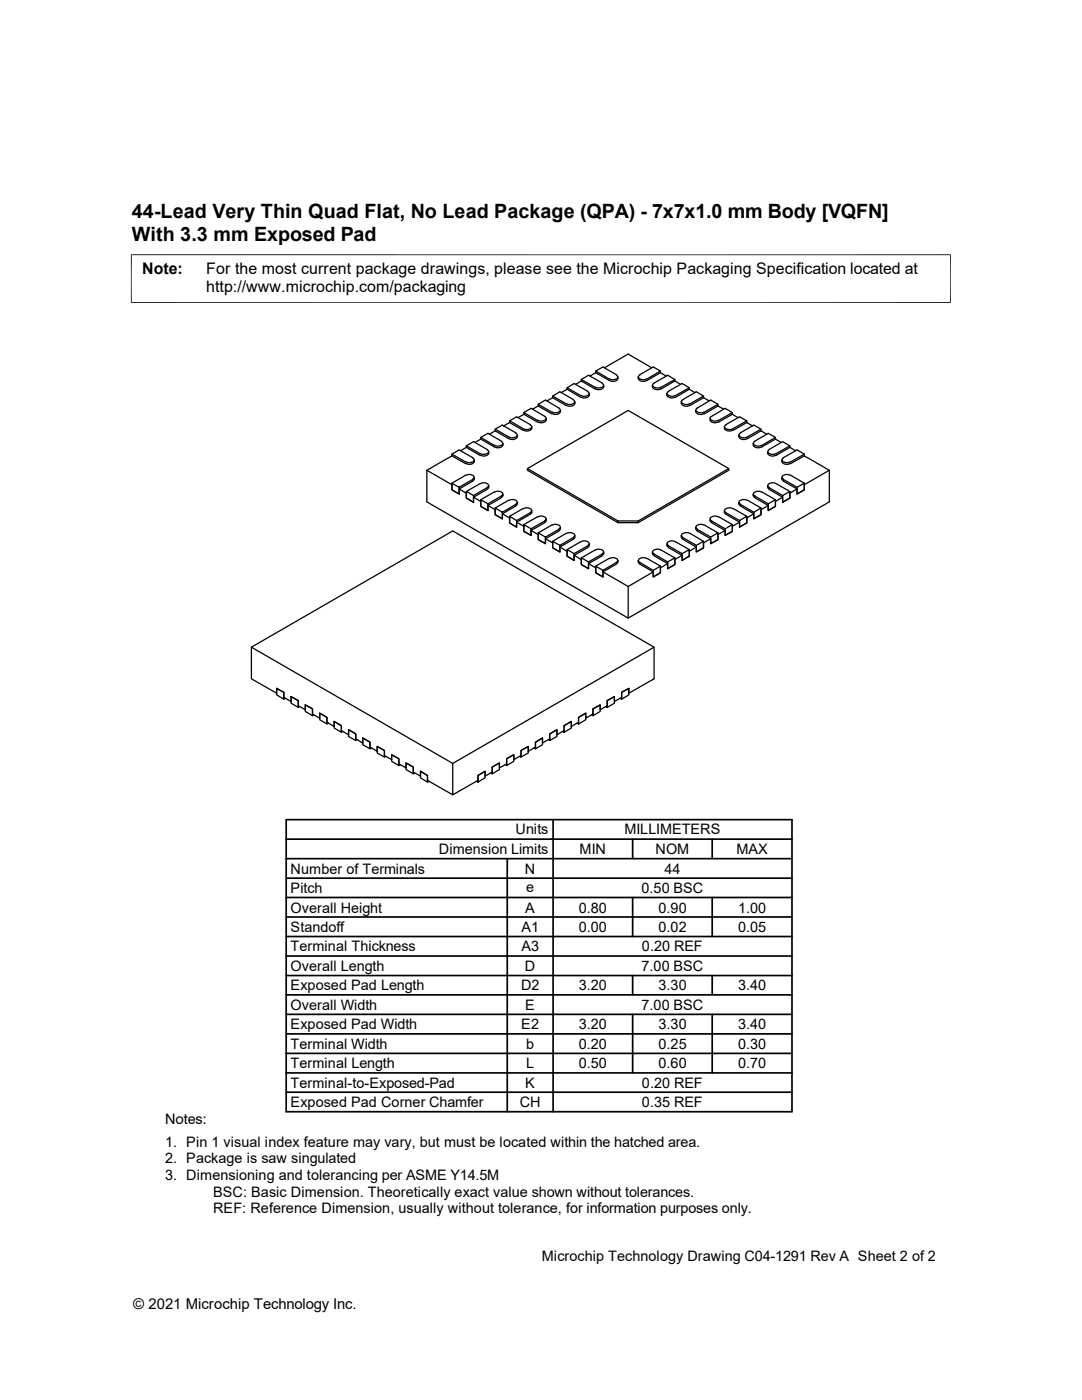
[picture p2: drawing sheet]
<svg xmlns="http://www.w3.org/2000/svg" width="216mm" height="279mm" viewBox="0 0 216 279" stroke-linecap="round" stroke-linejoin="round" font-family="sans-serif">
<g fill="none" stroke="#000" stroke-width=".25">
<path d="M110.3 79.4v-.4l1.4-.8 2.7 1.6M110.3 79l2.7 1.6M110.3 79.4l2.7 1.5M110.3 79.4l-1.2 .6M113.2 77.7v-.3l1.4-.9 2.7 1.6M113.2 77.4l2.7 1.6M113.2 77.7l2.7 1.6M113.2 77.7l-1.2 .7M114.4 79.8l.3 .4a1.16 1.16 0 0 1-1.7 .4M116 76v-.3l1.4-.8 2.8 1.6M116 75.7l2.7 1.6M116 76l2.7 1.6"/>
<path d="M116 76l-1.1 .7M117.3 78.1l.3 .4a1.16 1.16 0 0 1-1.7 .4M117.6 78.5a1.01 1.01 0 0 1-.6 .9 1.01 1.01 0 0 1-1.1-.2M118.9 74.4v-.4l1.4-.8 2.7 1.6M118.9 74l2.7 1.6M118.9 74.4l2.7 1.5M118.9 74.4l-1.2 .7M120.1 76.5l.3 .4a1.16 1.16 0 0 1-1.6 .4M120.4 77.2a1.15 1.15 0 0 1-1.6 .4M120.5 76.9v.3M120.6 73.4l4.7-2.7 4.7 2.7M123 74.8l.3 .4a1.16 1.16 0 0 1-1.7 .4"/>
<path d="M123.3 75.6a1.15 1.15 0 0 1-1.7 .3M123.3 75.2v.4M127.3 75.2v.4M130.2 76.9a1.01 1.01 0 0 0 .6 .9 1.01 1.01 0 0 0 1.1-.2M131.8 74l-2.8 1.6a1.02 1.02 0 0 1-1.6-.5l.2-.3 2.7-1.6 1.5 .8v.4M131.8 74.4l-2.8 1.5a1.15 1.15 0 0 1-1.6-.3M131.8 74.4l1.1 .7M133.1 78.5v.4M133.1 78.9a1.15 1.15 0 0 0 1.6 .3M133.4 78.1l-.3 .3a1.02 1.02 0 0 0 1.6 .5M134.7 76v-.3l-1.5-.8-2.7 1.6a.54 .54 0 0 0-.2 .6 .54 .54 0 0 0 .6 .3l1-.1M134.7 75.7l-2.8 1.6"/>
<path d="M134.7 76l-2.8 1.6M134.7 76l1.1 .7M136.3 79.8l-.3 .3a1.02 1.02 0 0 0 1.6 .5M137.5 77.7v-.3l-1.4-.9-2.8 1.6M137.5 77.4l-2.7 1.6M137.5 77.7l-2.7 1.6M137.5 77.7l1.2 .7M140.4 79.4v-.4l-1.5-.8-2.7 1.6M140.4 79l-2.7 1.6M140.4 79.4l-2.7 1.5M140.4 79.4l1.1 .6M85.2 93.9l5 2.8v1l1.4 .9v-1l2.8-1.6"/>
<path d="M90.2 91v-.4l1.4-.8 2.8 1.6M90.2 91l-5 2.9v6.3l40.1 23.2v-6.3l-5-3M90.2 90.6l2.7 1.6M90.2 91l2.7 1.5M91.6 97.6l1.4 .8v1l1.5 .8v-1l2.7-1.5M92.9 94.8l-2.7 1.6M93 94.9a1.15 1.15 0 0 1 1.6 .4l-.3 .3M93 89.3v-.3l1.5-.9 2.7 1.6M93 89l2.8 1.6M93 89.3l2.8 1.6M93 89.3l-1.1 .7M94.3 91.4l.3 .4a1.16 1.16 0 0 1-1.6 .4"/>
<path d="M94.4 95.7l-2.8 1.5v1.4l-1.4-.9v-1.3l1.4 .8M94.5 99.2l1.4 .9v.9l1.5 .9v-1l2.7-1.6M94.6 92.1a1.15 1.15 0 0 1-1.6 .4M94.6 95.6l-.3 .4M94.7 91.8v.3M94.7 95.3v.3M95.8 96.5l-2.8 1.6M95.8 96.5a1.15 1.15 0 0 1 1.7 .4l-.3 .4M95.9 87.6v-.3l1.5-.8 2.7 1.6M95.9 87.3l2.7 1.6M95.9 87.6l2.7 1.6M95.9 87.6l-1.1 .7"/>
<path d="M97.2 89.7l.3 .4a1.16 1.16 0 0 1-1.7 .4M97.2 97.3l-2.7 1.6v1.3l-1.5-.8v-1.3l1.5 .8M97.5 97.2l-.3 .4M97.5 90.5a1.15 1.15 0 0 1-1.7 .3M97.5 90.1v.4M97.5 96.9v.3M98.6 98.2l-2.7 1.5M98.7 98.2a1.15 1.15 0 0 1 1.6 .4l-.3 .4M98.8 86v-.4l1.4-.8 2.8 1.6M98.8 85.6l2.7 1.6M98.8 86l2.7 1.5M98.8 86l-1.1 .7"/>
<path d="M100 88.1l.3 .4a1.16 1.16 0 0 1-1.6 .4M100.1 99l-2.7 1.5v1.4l-1.5-.9v-1.3l1.5 .8M100.3 88.8a1.15 1.15 0 0 1-1.6 .4M100.3 98.9l-.3 .4M100.4 88.5v.3M100.4 98.6v.3M101.5 99.8l-2.7 1.6M101.6 99.9a1.15 1.15 0 0 1 1.6 .3l-.3 .4M101.7 84.3v-.3l1.4-.8 2.7 1.6M101.7 84l2.7 1.6M101.7 84.3l2.7 1.6M101.7 84.3l-1.2 .7"/>
<path d="M102.9 86.4l.3 .4a1.16 1.16 0 0 1-1.6 .4M103.2 87.2a1.15 1.15 0 0 1-1.6 .3M103.3 86.8v.4M104.5 82.7v-.4l1.5-.8 2.7 1.6M104.5 82.3l2.8 1.6M104.5 82.7l2.8 1.5M104.5 82.7l-1.1 .7M105.2 93.5l18.1 10.5M105.8 84.8l.3 .4a1.16 1.16 0 0 1-1.7 .4M106.1 85.5a1.15 1.15 0 0 1-1.7 .4M106.1 85.2v.3M107.4 81v-.3l1.4-.9 2.7 1.6"/>
<path d="M107.4 80.7l2.7 1.6M107.4 81l2.7 1.6M107.4 81l-1.1 .7M108.7 83.1l.3 .4a1.16 1.16 0 0 1-1.7 .4M109 83.8a1.15 1.15 0 0 1-1.7 .4M109 83.5v.3M111.5 81.4l.3 .4a1.16 1.16 0 0 1-1.6 .4M111.8 82.2a1.15 1.15 0 0 1-1.6 .4M111.8 81.8v.4M114.7 80.5a1.15 1.15 0 0 1-1.7 .4M114.7 80.2v.3M135.9 80.2v.3"/>
<path d="M136 80.5a1.15 1.15 0 0 0 1.6 .4M138.8 81.8a1.01 1.01 0 0 0 .6 .9 1.01 1.01 0 0 0 1.1-.1M141.7 83.5a.92 .92 0 0 0 .5 .8 .92 .92 0 0 0 .9 0l.2-.1M143.3 81v-.3l-1.5-.9-2.7 1.6-.2 .3a1.02 1.02 0 0 0 1.6 .5M143.3 80.7l-2.8 1.6M143.3 81l-2.8 1.6M143.3 81l1.1 .7M144.5 85.2v.3M144.6 85.5a1.15 1.15 0 0 0 1.6 .4M144.9 84.8l-.3 .2a1.02 1.02 0 0 0 1.6 .6M145.4 93.5l-20.1-11.6-20.1 11.6v.4l18.1 10.4h4l18.1-10.4v-.4l-18.1 10.5v.3M146.1 82.7v-.4l-1.4-.8-3 1.9a1.02 1.02 0 0 0 1.6 .5"/>
<path d="M146.1 82.3l-2.7 1.6M146.1 82.7l-2.7 1.5M146.1 82.7l1.2 .7M147.4 86.8v.4M147.4 87.2a1.15 1.15 0 0 0 1.7 .3M147.7 86.4l-.2 .3a1.02 1.02 0 0 0 1.6 .5M149 84.3v-.3l-1.4-.8-2.8 1.6M149 84l-2.7 1.6M149 84.3l-2.7 1.6M149 84.3l1.2 .7M149.1 99.9a1.16 1.16 0 0 0-1.7 .3l.3 .4M149.1 99.8l2.7 1.6v1.3l-1.4 .8v-1.3l1.4-.8"/>
<path d="M150.3 98.6v.4l.3 .3M150.6 88.1l-.2 .2a1.02 1.02 0 0 0 1.6 .6M151.8 86v-.4l-1.4-.8-2.7 1.6M151.8 85.6l-2.7 1.6M151.8 86l-2.7 1.5M151.8 86l1.2 .7M152 98.2a1.16 1.16 0 0 0-1.7 .4l.3 .4 2.7 1.5M152 98.2l2.7 1.5v1.3l-1.4 .9v-1.4l1.4-.8M153.2 90.1v.4M153.2 96.9v.3M153.2 90.5a1.15 1.15 0 0 0 1.7 .3M153.2 97.2l.3 .4"/>
<path d="M153.5 97.3l2.7 1.6M153.5 97.3l-.3-.4a1.16 1.16 0 0 1 1.7-.4l2.7 1.6v1.3l-1.4 .8v-1.3l1.4-.8M153.5 89.7l-.3 .3a1.02 1.02 0 0 0 1.7 .5M154.7 87.6v-.3l-1.4-.8-2.7 1.6M154.7 87.6l-2.7 1.6a1.06 1.06 0 0 1-1.7-.7M154.7 87.3l-2.7 1.6M154.7 87.6l1.2 .7M156 91.8v.3M156 95.3v.3M156 95.6l.3 .4M156 92.1a1.15 1.15 0 0 0 1.7 .4M156.2 99.2l-1.5 .9v.9l-1.4 .9v-1l-2.7-1.6"/>
<path d="M156.3 95.7l2.7 1.5M156.3 91.4l-.2 .3a1.02 1.02 0 0 0 1.6 .5M157.6 89.3v-.3l-1.4-.9-2.7 1.6M157.6 89l-2.7 1.6M157.6 89.3l-2.7 1.6M157.6 89.3l1.1 .7M157.7 94.9a1.16 1.16 0 0 0-1.7 .4l.3 .3M157.7 94.8l2.8 1.6v1.3l-1.5 .9v-1.4l1.5-.8M159 97.6l-1.4 .8v1l-1.4 .8v-1l-2.7-1.5M160.5 91v-.4l-1.5-.8-2.7 1.6M160.5 91l5 2.9v6.3l-40.2 23.2M160.5 90.6l-2.8 1.6"/>
<path d="M160.5 91l-2.8 1.5M165.5 93.9l-5 2.8v1l-1.5 .9v-1l-2.7-1.6M97.4 100.9l1.4 .8v1l1.4 .8v-1l2.8-1.5M100.2 102.5l1.5 .9v1l1.4 .8v-1l2.7-1.6M103 100.6l-2.8 1.6v1.3l-1.4-.8v-1.3l1.4 .8M103.1 104.2l1.4 .8v1l1.5 .8v-.9l2.7-1.6M103.2 100.5l-.3 .4M103.3 100.2v.3M104.4 101.5l-2.7 1.5M104.4 101.5a1.15 1.15 0 0 1 1.7 .4l-.3 .4M105.8 102.3l-2.7 1.6v1.3l-1.4-.8v-1.4l1.4 .9M106 105.9l1.4 .8v1l1.4 .8v-1l2.7-1.5"/>
<path d="M106.1 102.2l-.3 .4M106.1 101.9v.3M107.3 103.1l-2.8 1.6M107.3 103.2a1.15 1.15 0 0 1 1.7 .3l-.3 .4M108.7 104l-2.7 1.5v1.3l-1.5-.8v-1.3l1.5 .8M108.8 107.5l1.5 .8v1l1.4 .9v-1l2.7-1.6M109 103.9l-.3 .4M109 103.5v.4M110.1 104.8l-2.7 1.5M110.2 104.8a1.15 1.15 0 0 1 1.6 .4l-.3 .4M111.5 105.6l-2.7 1.6v1.3l-1.4-.8v-1.4l1.4 .9M111.7 109.2l1.5 .8v1l1.4 .8v-1l2.7-1.5"/>
<path d="M111.8 105.5l-.3 .4M111.8 105.2v.3M113 106.4l-2.7 1.6M113 106.5a1.15 1.15 0 0 1 1.7 .3l-.3 .4M114.4 107.3l-2.7 1.5v1.4l-1.4-.9v-1.3l1.4 .8M114.6 110.8l1.4 .9v.9l1.4 .9v-1l2.8-1.6M114.7 107.2l-.3 .4M114.7 106.8v.4M115.9 108.1l-2.7 1.6M115.9 108.1a1.15 1.15 0 0 1 1.7 .4l-.3 .4M117.3 108.9l-2.7 1.6v1.3l-1.4-.8v-1.3l1.4 .8M117.4 112.5l1.5 .8v1l1.4 .8v-1l2.7-1.5"/>
<path d="M117.6 108.5v.5l-.3 .2M118.7 109.8l-2.7 1.5M118.8 109.8a1.15 1.15 0 0 1 1.6 .4l-.3 .3M120.2 110.6l-2.8 1.5v1.4l-1.4-.9v-1.3l1.4 .8M120.4 110.5l-.3 .4M120.5 110.2v.3M121.6 111.4l-2.7 1.6M121.6 111.5a1.15 1.15 0 0 1 1.7 .3l-.3 .4M123 112.2l-2.7 1.6v1.3l-1.4-.8v-1.3l1.4 .8M123.3 112.1l-.3 .4M123.3 111.8v.3M127.3 104h-4v.3"/>
<path d="M127.3 111.8v.3M127.4 112.1l.3 .4M130.2 110.2v.4l.3 .3 2.7 1.6v1l1.5-.9v-.9l1.4-.9M130.3 114.1l-5 3M130.5 110.6l2.7 1.5M131.8 113l-1.5 .8v1.3l1.5-.8v-1.3l-2.7-1.6a1.24 1.24 0 0 0-1.7 .4l.3 .4 2.6 1.6M131.9 109.8a1.16 1.16 0 0 0-1.7 .4l.3 .3M131.9 109.8l2.8 1.5v1.3l-1.5 .9v-1.4l1.5-.8M133.1 108.5v.3M133.1 108.8l.3 .4M133.2 112.5l-1.4 .8v1l-1.5 .8v-1l-2.7-1.5M133.3 108.9l2.8 1.6"/>
<path d="M134.7 108.1a1.16 1.16 0 0 0-1.6 .4l.3 .4M134.8 108.1l2.7 1.6v1.3l-1.4 .8v-1.3l1.4-.8M135.9 106.8v.4M136 107.2l.3 .4M136.2 107.3l2.7 1.5M137.6 106.5a1.16 1.16 0 0 0-1.6 .3l.3 .4M137.7 106.4l2.7 1.6v1.3l-1.5 .9v-1.4l1.5-.8M138.8 105.2l.1 .5 .2 .2M138.9 109.2l-1.4 .8v1l-1.4 .8v-1l-2.8-1.5M139.1 105.6l2.7 1.6M140.5 104.8a1.16 1.16 0 0 0-1.6 .4l.2 .4M140.5 104.8l2.8 1.5v1.4l-1.5 .8v-1.3l1.5-.9"/>
<path d="M141.7 103.5v.5l.3 .3M141.8 107.5l-1.4 .8v1l-1.5 .9v-1l-2.7-1.6M142 104l2.7 1.5M143.3 103.2a1.16 1.16 0 0 0-1.6 .3l.3 .4M143.4 103.1l2.7 1.6v1.3l-1.4 .8v-1.3l1.4-.8M144.5 101.9v.3M144.6 102.2l.3 .4M144.7 105.9l-1.4 .8v1l-1.5 .8v-1l-2.7-1.5M144.8 102.3l2.8 1.6M146.2 101.5a1.16 1.16 0 0 0-1.6 .4l.3 .4M146.3 101.5l2.7 1.5v1.4l-1.4 .8v-1.3l1.4-.9M147.4 100.2v.3"/>
<path d="M147.4 100.5l.3 .4M147.6 104.2l-1.5 .8v1l-1.4 .8v-.9l-2.7-1.6M147.7 100.6l2.7 1.6M150.4 102.5l-1.4 .9v1l-1.4 .8v-1l-2.8-1.6M153.3 100.9l-1.5 .8v1l-1.4 .8v-1l-2.7-1.5M50.2 129.2l40.1-23.2 40.2 23.2v6.3l-5 2.8v-.9l-1.5 .8v1l-1.4 .8v-1l-1.4 .8v1l-1.4 .8v-.9l-1.5 .8v1l-1.4 .8v-1l-1.5 .9v.9l-1.4 .9v-1l-1.4 .8v1l-1.5 .8v-1l-1.4 .9v.9l-1.5 .9v-1l-1.4 .8v1l-1.4 .8v-.9l-1.4 .8v1l-1.5 .8v-1l-1.4 .8v1l-1.4 .8v-.9l-1.5 .8v1l-1.4 .8v-1l-1.4 .9v.9l-5.1 2.9v-6.2l40.2-23.2M55.2 137.4l1.4 .8v1.3l-1.4-.8zM56.9 139.4l-.3 .1M58.1 139l1.4 .8v1.4l-1.4-.9zM123.7 139.4l.3 .1v-1.3l1.5-.8v1.3l-1.5 .8M59.8 141l-.3 .2M60.9 140.7l1.5 .8v1.3l-1.5-.8z"/>
<path d="M62.7 142.7l-.3 .1M63.8 142.3l1.4 .9v1.3l-1.4-.9zM65.5 144.3l-.3 .2M66.7 144l1.4 .8v1.3l-1.4-.8zM68.4 146l-.3 .1M69.6 145.6l1.4 .9v1.3l-1.4-.8zM71.2 147.6l-.2 .2M72.4 147.3l1.4 .8v1.3l-1.4-.8zM74.1 149.3l-.3 .1M75.3 149l1.4 .8v1.3l-1.4-.8zM77 151l-.3 .1M78.1 150.6l1.5 .8v1.4l-1.5-.9z"/>
<path d="M79.9 152.6l-.3 .2M81 152.3l1.5 .8v1.3l-1.5-.8zM82.7 154.3l-.2 .1M83.9 153.9l1.4 .9v1.3l-1.4-.9zM85.6 155.9l-.3 .2M90.3 152.4l-40.1-23.2v6.3l5 2.8v-.9l1.4 .8v1l1.5 .8v-1l1.4 .8v1l1.4 .8v-.9l1.5 .8v1l1.4 .8v-1l1.4 .9v.9l1.5 .9v-1l1.4 .8v1l1.5 .8v-1l1.4 .9v.9l1.4 .9v-1l1.4 .8v1l1.5 .8v-.9l1.4 .8v1l1.4 .8v-1l1.5 .8v1l1.4 .8v-.9l1.5 .8v1l1.4 .8v-1l1.4 .9v.9l5 2.9M95.1 155.9l.3 .2v-1.3l1.4-.9v1.3l-1.4 .9M98 154.3l.2 .1v-1.3l1.5-.8v1.3l-1.5 .8M100.8 152.6l.3 .2v-1.4l1.4-.8v1.3l-1.4 .9M103.7 151l.3 .1v-1.3l1.4-.8v1.3l-1.4 .8M106.6 149.3l.2 .1v-1.3l1.4-.8v1.3l-1.4 .8M109.4 147.6l.3 .2v-1.3l1.4-.9v1.4l-1.4 .8"/>
<path d="M112.3 146l.3 .1v-1.3l1.4-.8v1.3l-1.4 .8M115.1 144.3l.3 .2v-1.3l1.5-.9v1.3l-1.5 .9M118 142.7l.3 .1v-1.3l1.5-.8v1.3l-1.5 .8M120.9 141l.3 .2v-1.4l1.4-.8v1.3l-1.4 .9"/>
</g>
<path d="M26.1 50.8h163.6M26.2 50.8v9.7M189.7 50.8v9.7M26.1 60.4h163.6" fill="none" stroke="#000" stroke-width=".2"/>
<g fill="none" stroke="#000" stroke-width=".34">
<path d="M57.1 179.1h100.9M57.1 175.3h100.9M57.1 171.4h100.9M57.1 167.5h100.9M57.1 163.6h100.9v58.3h-100.9zM101.2 171.4v50.5M110.4 163.6v58.3M126.2 167.5v3.9M126.2 179.1v7.8M142.1 167.5v3.9M142.1 179.1v7.8M57.1 183h100.9"/>
<path d="M57.1 194.7h100.9M57.1 190.8h100.9M57.1 186.9h100.9M57.1 198.5h100.9M126.2 194.7v3.8M142.1 194.7v3.8M57.1 210.2h100.9M57.1 202.4h100.9M57.1 218h100.9M57.1 206.3h100.9M57.1 214.1h100.9M126.2 202.4v11.7"/>
<path d="M142.1 202.4v11.7"/>
</g>
<g font-size="3.9">
<text x="26.3" y="43.5">44-Lead Very Thin Quad Flat, No Lead Package (QPA) - 7x7x1.0 mm Body [VQFN]</text>
<text x="26.3" y="48">With 3.3 mm Exposed Pad</text>
</g>
<g font-size="3.2">
<text x="28.4" y="54.6">Note:</text>
<text x="41.1" y="54.6">For the most current package drawings, please see the Microchip Packaging Specification located at</text>
<text x="41.1" y="58.3">http://www.microchip.com/packaging</text>
</g>
<text font-size="3" x="26.6" y="261.3">© 2021 Microchip Technology Inc.</text>
<g font-size="2.9">
<text x="102.9" y="166.5">Units</text>
<text x="124.6" y="166.5">MILLIMETERS</text>
<text x="87.5" y="170.4">Dimension Limits</text>
<text x="115.7" y="170.4">MIN</text>
<text x="130.8" y="170.4">NOM</text>
<text x="146.9" y="170.4">MAX</text>
<text x="58" y="174.3">Number of Terminals</text>
<text x="58" y="178.2">Pitch</text>
<text x="104.7" y="174.3">N</text>
<text x="105" y="177.9">e</text>
<text x="128" y="178.2">0.50 BSC</text>
<text x="132.6" y="174.3">44</text>
<text x="58" y="182.1">Overall Height</text>
<text x="58" y="186">Standoff</text>
<text x="104.1" y="186">A1</text>
<text x="104.8" y="182.1">A</text>
<text x="115.5" y="182.1">0.80</text>
<text x="115.5" y="186">0.00</text>
<text x="131.4" y="182.1">0.90</text>
<text x="131.4" y="186">0.02</text>
<text x="147.3" y="182.1">1.00</text>
<text x="147.3" y="186">0.05</text>
<text x="58" y="189.9">Terminal Thickness</text>
<text x="104.1" y="189.9">A3</text>
<text x="128.1" y="189.9">0.20 REF</text>
<text x="58" y="193.8">Overall Length</text>
<text x="58" y="197.7">Exposed Pad Length</text>
<text x="104" y="197.7">D2</text>
<text x="104.7" y="193.8">D</text>
<text x="115.5" y="197.7">3.20</text>
<text x="128" y="193.8">7.00 BSC</text>
<text x="131.4" y="197.7">3.30</text>
<text x="147.3" y="197.7">3.40</text>
<text x="58" y="201.5">Overall Width</text>
<text x="104.8" y="201.5">E</text>
<text x="128" y="201.5">7.00 BSC</text>
<text x="58" y="209.3">Terminal Width</text>
<text x="58" y="205.4">Exposed Pad Width</text>
<text x="104" y="205.4">E2</text>
<text x="105" y="209.3">b</text>
<text x="115.5" y="205.4">3.20</text>
<text x="115.5" y="209.3">0.20</text>
<text x="131.4" y="209.3">0.25</text>
<text x="131.4" y="205.4">3.30</text>
<text x="147.3" y="205.4">3.40</text>
<text x="147.3" y="209.3">0.30</text>
<text x="58" y="213.2">Terminal Length</text>
<text x="105" y="213.2">L</text>
<text x="115.5" y="213.2">0.50</text>
<text x="131.4" y="213.2">0.60</text>
<text x="147.3" y="213.2">0.70</text>
<text x="58" y="217.1">Terminal-to-Exposed-Pad</text>
<text x="58" y="221">Exposed Pad Corner Chamfer</text>
<text x="103.7" y="221">CH</text>
<text x="104.8" y="217.1">K</text>
<text x="128.1" y="217.1">0.20 REF</text>
<text x="128.1" y="221">0.35 REF</text>
<text x="32.9" y="224.3">Notes:</text>
<text x="32.9" y="228.9">1. Pin 1 visual index feature may vary, but must be located within the hatched area.</text>
<text x="32.9" y="232.2">2. Package is saw singulated</text>
<text x="32.9" y="235.5">3. Dimensioning and tolerancing per ASME Y14.5M</text>
<text x="42.5" y="238.8">BSC: Basic Dimension. Theoretically exact value shown without tolerances.</text>
<text x="42.5" y="242.1">REF: Reference Dimension, usually without tolerance, for information purposes only.</text>
<text x="108.1" y="251.6">Microchip Technology Drawing C04-1291 Rev A Sheet 2 of 2</text>
</g>
</svg>
